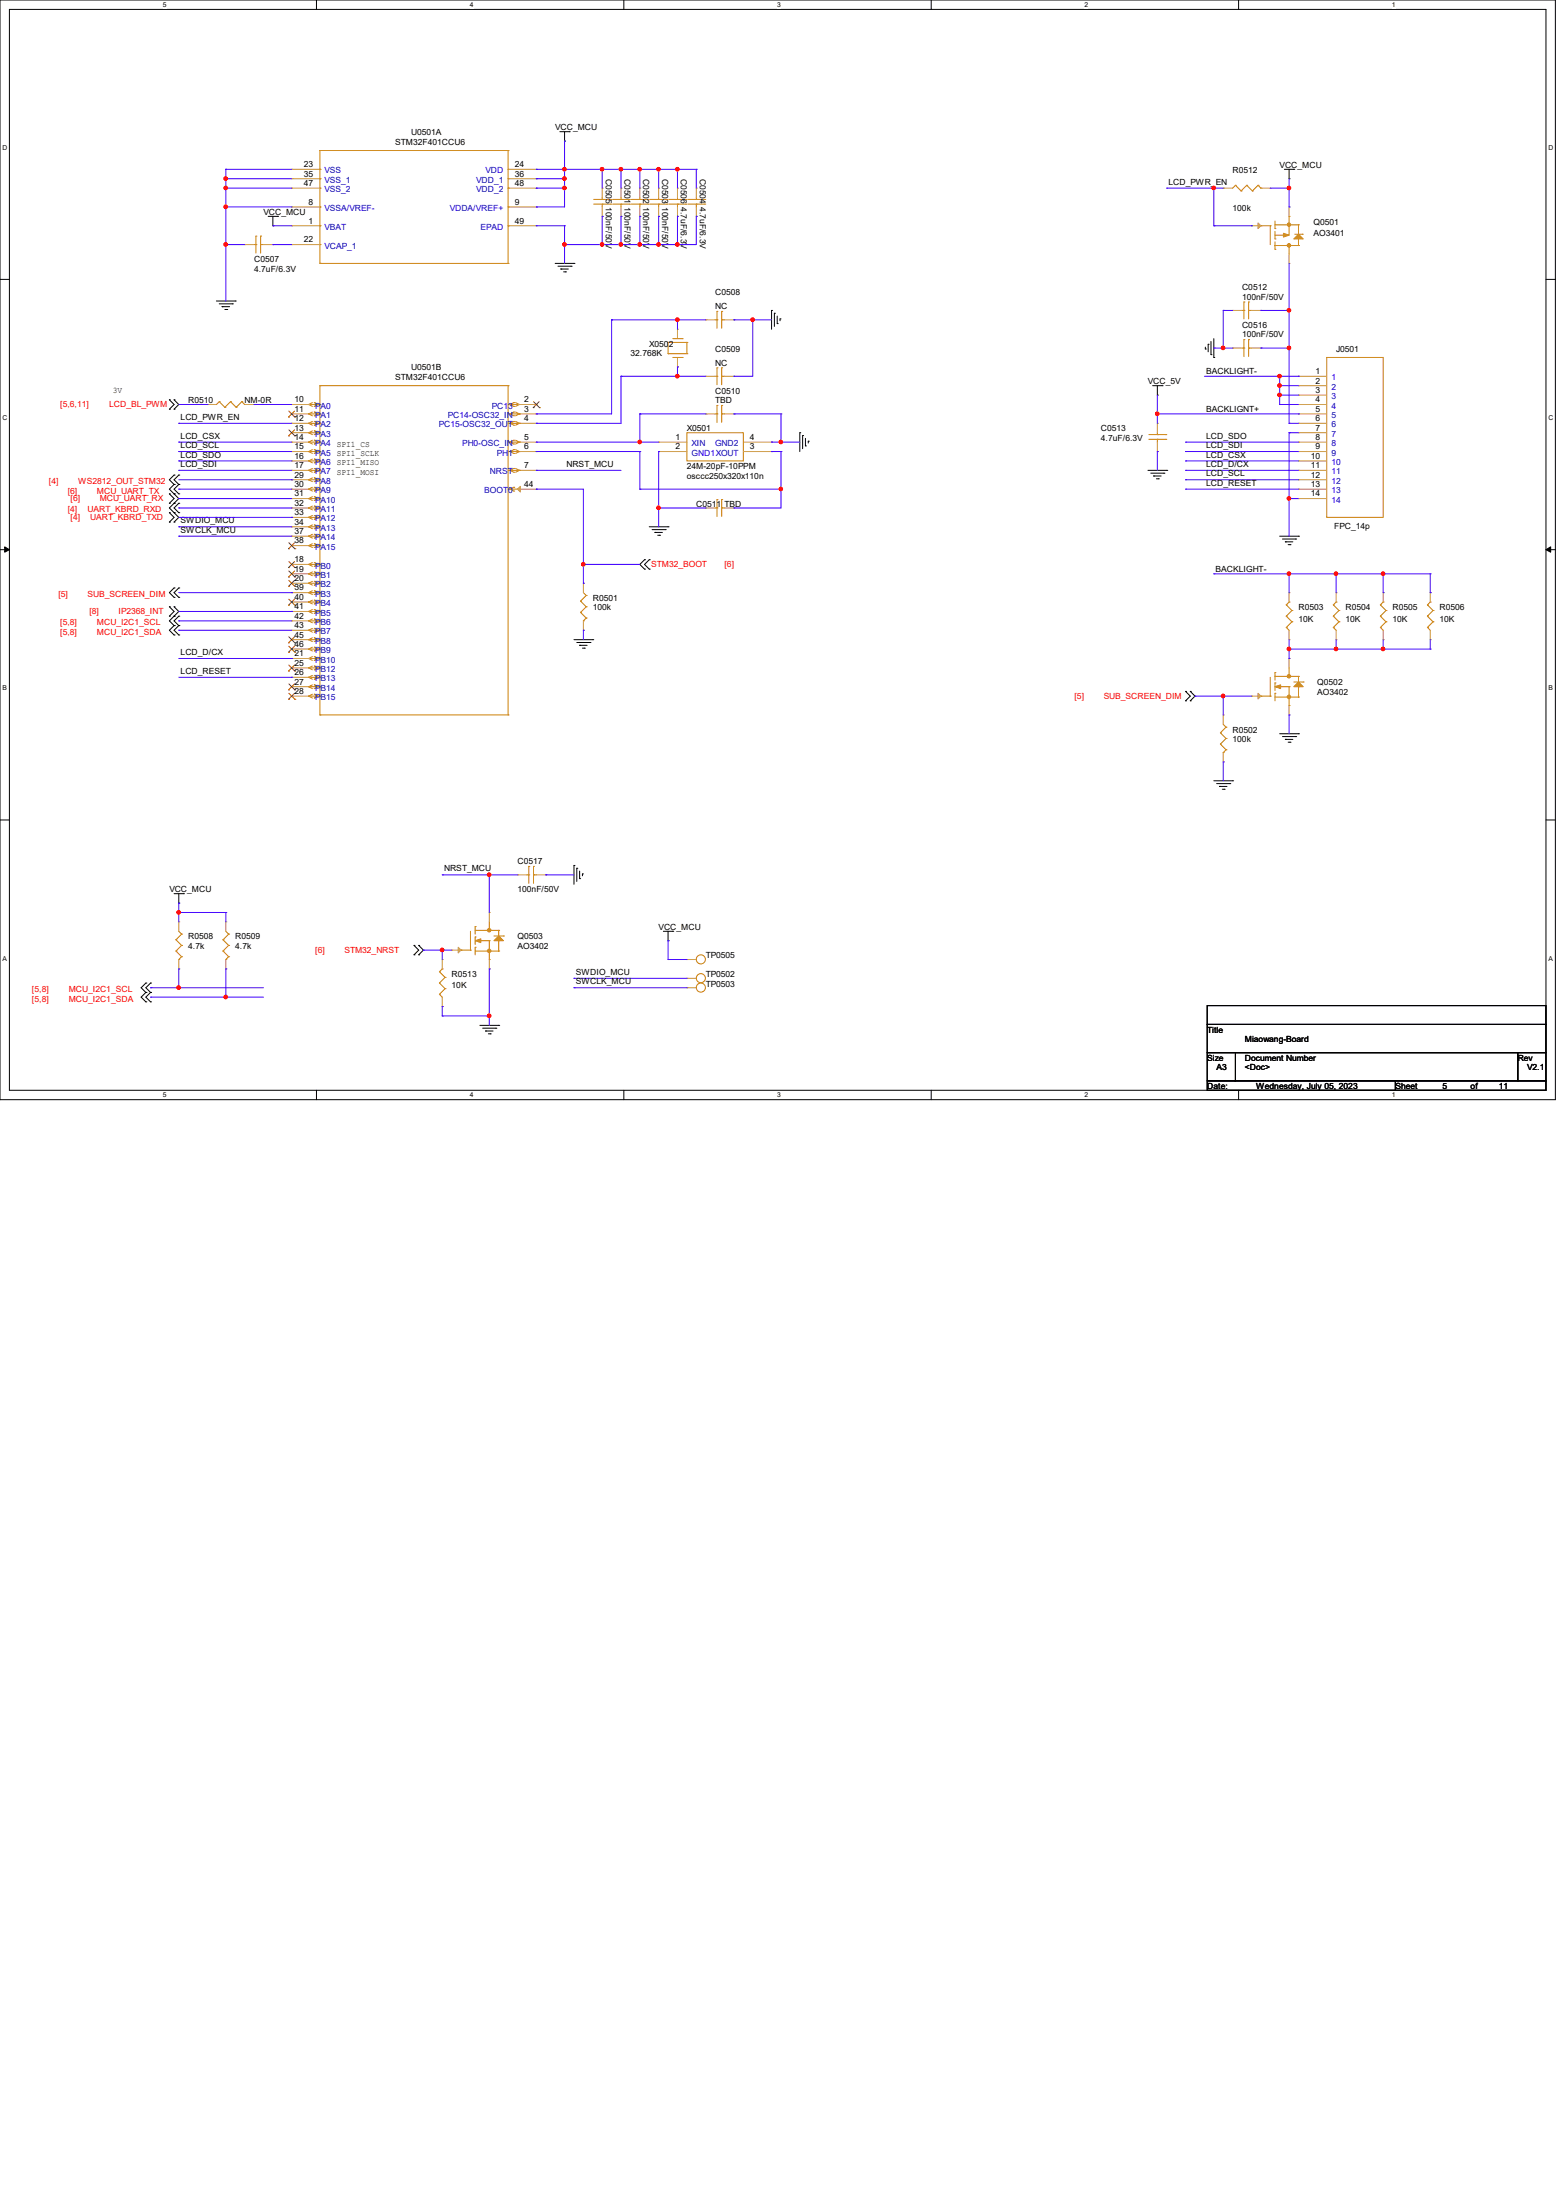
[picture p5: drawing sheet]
<svg xmlns="http://www.w3.org/2000/svg" width="210mm" height="297mm" viewBox="0 0 210 297" stroke-linecap="round" stroke-linejoin="round" font-family="sans-serif">
<path d="M0 0h209.9v148.5h-209.9zM1.3 1.3h207.4v145.9h-207.4z" fill="none" stroke="#000" stroke-width=".13"/>
<g fill="#fff">
<path d="M22 .1h.5v1h-.5z"/>
<path d="M22 147.3h.5v1h-.5z"/>
</g>
<path d="M42.7 0v1.3M42.7 147.2v1.3" fill="none" stroke="#000" stroke-width=".13"/>
<g fill="#fff">
<path d="M63.4 .1h.5v1h-.5z"/>
<path d="M63.4 147.3h.5v1h-.5z"/>
</g>
<path d="M84.2 0v1.3M84.2 147.2v1.3" fill="none" stroke="#000" stroke-width=".13"/>
<g fill="#fff">
<path d="M104.9 .1h.5v1h-.5z"/>
<path d="M104.9 147.3h.5v1h-.5z"/>
</g>
<path d="M125.7 0v1.3M125.7 147.2v1.3" fill="none" stroke="#000" stroke-width=".13"/>
<g fill="#fff">
<path d="M146.4 .1h.5v1h-.5z"/>
<path d="M146.4 147.3h.5v1h-.5z"/>
</g>
<path d="M167.2 0v1.3M167.2 147.2v1.3" fill="none" stroke="#000" stroke-width=".13"/>
<g fill="#fff">
<path d="M187.9 .1h.5v1h-.5z"/>
<path d="M187.9 147.3h.5v1h-.5z"/>
<path d="M.3 19.5h.7v1h-.7z"/>
<path d="M209 19.5h.6v1h-.6z"/>
<path d="M.3 55.9h.7v1h-.7z"/>
<path d="M209 55.9h.6v1h-.6z"/>
</g>
<path d="M0 37.7h1.3M208.7 37.7h1.2" fill="none" stroke="#000" stroke-width=".13"/>
<g fill="#fff">
<path d="M.3 92.4h.6v1h-.6z"/>
<path d="M209 92.4h.6v1h-.6z"/>
</g>
<path d="M0 74.2h1.3M208.7 74.2h1.2" fill="none" stroke="#000" stroke-width=".13"/>
<path d="M.6 73.8l.7 .4-.7 .3zM208.7 74.2l.6-.4v.7z" fill="#000" stroke="#000" stroke-width=".13"/>
<g fill="#fff">
<path d="M.3 128.9h.6v1h-.6z"/>
<path d="M209 128.9h.5v1h-.5z"/>
</g>
<g fill="none" stroke="#000" stroke-width=".13">
<path d="M75.6 17.8h1.2M76.2 19h.1M76.2 17.8v1.2M76.8 17.8h.1M36.2 29.2h1.3M36.8 30.5h.1M36.8 29.2v1.3M37.5 29.2h.1M74.9 35.6h2.6M75.3 35.9h1.8M75.7 36.3h.1M75.7 36.3h1"/>
<path d="M76.1 36.7h.2M76.3 36.7h.1M77.1 35.9h.1M77.5 35.6h.1M173.4 22.9h1.2M174 24.1h.1M174 22.9v1.2M174.6 22.9h.1M22.9 54h.1M22.9 55.2h.1M22.9 54l.6 .6-.6 .6M23.5 55.2h.1"/>
<path d="M23.5 54h.1M23.5 54l.6 .6-.6 .6M29.2 40.6h2.5M29.6 41h1.8M30 41.4h.1M30 41.4h1M30.4 41.8h.2M30.6 41.8h.1M31.4 41h.1M31.7 40.6h.1M104.1 41.9h.1M104.1 41.9v2.5"/>
<path d="M104.5 42.3h.1M104.5 42.3v1.8M104.9 43.7h.1M104.9 42.7v1M105.3 43.1h.1M105.3 43.1v.2M107.9 58.4h.1M107.9 58.4v2.6M108.3 58.8h.1M108.3 58.8v1.8M108.7 59.2v1M109.1 59.6h.1"/>
<path d="M109.1 59.6v.2M155.6 52.1h1.2M156.2 53.3h.1M156.2 52.1v1.2M156.8 52.1h.1M162.7 47.1h.1M162.7 46.9v.2M163.1 46.5h.1M163.1 46.5v1M163.4 47.9h.1M163.4 46.1v1.8M163.8 48.3h.1"/>
<path d="M163.8 45.7v2.6M22.9 66.7h.1M22.9 67.9h.1M22.9 69.2h.1M22.9 70.5h.1M22.9 66.7l.6 .6-.6 .6M22.9 69.2l.6 .6-.6 .7M23.5 65.4h.1M23.5 66.7h.1M23.5 67.9h.1M23.5 79.4h.1M23.5 70.5h.1"/>
<path d="M23.5 69.2h.1M23.5 64.1h.1M23.5 65.4l-.6 .6 .6 .7M23.5 66.7l.6 .6-1.2 1.3 1.2 1.2-.6 .7M23.5 79.4l-.6 .6 .6 .6M23.5 64.1l-.6 .7 .6 .6M24.1 65.4h.1M24.1 66.7h.1M24.1 79.4h.1M24.1 64.1h.1M24.1 67.9h.1M24.1 69.2h.1"/>
<path d="M24.1 65.4l-.6 .6 .6 .7M24.1 79.4l-.6 .6 .6 .6M24.1 64.1l-.6 .7 .6 .6M24.1 67.9l-.6 .7 .6 .6M87 76.8h.1M87 75.6h.1M87 75.6l-.6 .6 .6 .6M87.6 75.6h.1M87.6 76.8h.1M87.6 71.1h2.6M87.6 75.6l-.6 .6 .6 .6M88 71.5h1.8"/>
<path d="M88.4 71.9h.1M88.4 71.9h1M88.8 72.3h.2M89 72.3h.1M89.8 71.5h.1M90.2 71.1h.1M108.7 60.2h.1M154.9 63.5h2.6M155.3 63.9h1.8M155.7 64.3h.1M155.7 64.3h1M156.1 64.6h.2"/>
<path d="M156.3 64.6h.1M157.1 63.9h.1M157.5 63.5h.1M172.7 72.4h2.6M173.1 72.8h1.8M173.5 73.2h.1M173.5 73.2h1M173.9 73.5h.2M174.1 73.5h.1M174.9 72.8h.1M175.3 72.4h.1M22.9 81.9h.1"/>
<path d="M22.9 83.2h.1M22.9 81.9l.6 .6-.6 .7M23.5 83.2h.1M23.5 84.5h.1M23.5 85.7h.1M23.5 81.9h.1M23.5 80.6h.1M23.5 81.9l.6 .6-1.2 1.3 .6 .7M23.5 84.5l-.6 .6 .6 .6M24.1 83.2h.1M24.1 84.5h.1M24.1 85.7h.1"/>
<path d="M24.1 80.6h.1M24.1 83.2l-.6 .6 .6 .7M24.1 84.5l-.6 .6 .6 .6M77.5 86.4h2.5M77.9 86.7h1.7M78.2 87.1h.1M78.2 87.1h1M78.6 87.5h.3M78.9 87.5h.1M79.6 86.7h.1M80 86.4h.1M160 93.3h.1"/>
<path d="M160 94.6h.1M160 93.3l.7 .7-.7 .6M160.7 94.6h.1M160.7 93.3h.1M160.7 93.3l.6 .7-.6 .6M172.7 99.1h2.6M173.1 99.4h1.8M173.5 99.8h.1M173.5 99.8h1M174.9 99.4h.1M175.3 99.1h.1M0 110.7h1.3"/>
<path d="M77.5 116.8h.1M77.5 116.8v2.6M77.9 117.2h.1M77.9 117.2v1.8M78.2 118.6h.1M78.2 117.6v1M78.6 118h.1M78.6 118v.2M163.8 105.4h2.6M164.2 105.8h1.8M164.6 106.2h.1M164.6 106.2h1"/>
<path d="M165 106.6h.2M165.2 106.6h.1M166 105.8h.1M166.4 105.4h.1M173.9 100.2h.2M174.1 100.2h.1M208.7 110.7h1.2M19.7 132.7h.1M19.7 134h.1M19.7 135.3h.1M19.7 132.7l-.7 .6 .7 .7M19.7 134l-.7 .6 .7 .7"/>
<path d="M20.3 132.7h.1M20.3 134h.1M20.3 135.3h.1M20.3 132.7l-.6 .6 .6 .7M20.3 134l-.6 .6 .6 .7M23.5 120.6h1.3M24.1 121.9h.1M24.1 120.6v1.3M24.8 120.6h.1M55.9 127.6h.1M55.9 128.9h.1M55.9 127.6l.6 .7-.6 .6"/>
<path d="M56.5 128.9h.1M56.5 127.6h.1M56.5 127.6l.6 .7-.6 .6M64.8 138.4h2.5M65.2 138.8h1.7M65.5 139.2h.1M65.5 139.2h1M65.9 139.6h.3M66.2 139.6h.1M66.9 138.8h.1M67.3 138.4h.1M89.5 125.7h1.3"/>
<path d="M90.2 127h.1M90.2 125.7v1.3M90.8 125.7h.1M162.9 135.8h45.8v2.5h-45.8zM162.9 138.3h45.8v3.8h-45.8zM162.9 142.1h3.9v3.8h-3.9zM162.9 145.9h25.4v1.3h-25.4zM166.8 142.1h38.1v3.8h-38.1zM188.3 145.9h20.4v1.3h-20.4zM204.9 142.1h3.8v3.8h-3.8z"/>
</g>
<g fill="none" stroke="#cc8006" stroke-width=".13">
<path d="M34.3 33h.2M34.5 33h.1M34.5 31.9h.1M34.5 31.9v2.3M35.2 31.9h.1M35.2 33h.1M35.2 33h.4M35.2 31.9v2.3M43.2 35.6h.1M43.2 20.3h.1M43.2 22.9h.1M43.2 24.1h.1"/>
<path d="M43.2 25.4h.1M43.2 27.9h.1M43.2 30.5h.1M43.2 33h.1M43.2 20.3v15.3M43.2 35.6h25.4M43.2 20.3h25.4M68.6 35.6h.1M68.6 20.3h.1M68.6 22.9h.1M68.6 24.1h.1M68.6 25.4h.1"/>
<path d="M68.6 27.9h.1M68.6 30.5h.1M68.6 20.3v15.3M80.1 27.6h2.3M80.1 26.9h2.3M81.3 26.9h.1M81.3 27.6h.1M81.3 26.7v.2M81.3 27.6v.3M82.4 27.6h.1M82.4 26.9h.1M82.7 27.6h2.3"/>
<path d="M82.7 26.9h2.3M83.8 26.9h.1M83.8 27.6h.1M83.8 26.7v.2M83.8 27.6v.3M85 27.6h.1M85 26.9h.1M85.2 27.6h2.3M85.2 26.9h2.3M86.4 26.9h.1M86.4 27.6h.1M86.4 26.7v.2"/>
<path d="M86.4 27.6v.3M87.5 27.6h.1M87.5 26.9h.1M87.8 27.6h2.2M87.8 26.9h2.2M88.9 26.9h.1M88.9 27.6h.1M88.9 26.7v.2M88.9 27.6v.3M90 27.6h.1M90 26.9h.1M90.3 27.6h2.3"/>
<path d="M90.3 26.9h2.3M91.4 26.9h.1M91.4 27.6h.1M91.4 26.7v.2M91.4 27.6v.3M92.6 27.6h.1M92.6 26.9h.1M92.8 27.6h2.3M92.8 26.9h2.3M94 26.9h.1M94 27.6h.1M94 26.7v.2"/>
<path d="M94 27.6v.3M95.1 27.6h.1M95.1 26.9h.1M166.8 25h.1M166.8 25l-.4 .4M166.8 25l.7 .8M167.5 25.8h.1M168.3 25h.1M168.3 25l-.8 .8M168.3 25l.7 .8M169 25.8h.1M169.8 25h.1"/>
<path d="M169.8 25l-.8 .8M169.8 25l.4 .4M170.2 25.4h.1M170.2 30.5h.1M170.2 30.5h1.2M171.4 30.5h.1M171.4 30.5v2.5M172.1 30.9h.1M172.1 32.3h.1M172.1 33.7h.1M172.1 33.1h.1M172.1 29.8v1.1"/>
<path d="M172.1 31.2v1.1M172.1 32.6v1.1M172.1 30.4h3.2M172.1 33.1h3.2M172.1 31.7h1.3M173.4 31.7h.1M174 33.1h.1M174 29.2h.1M174 29.2v2.5M174 33.1v1.2M174.8 31.6h1M175.3 30.4h.1"/>
<path d="M175.3 31.7h.1M175.3 33.1h.1M175.3 30.4v1.3M175.3 32.3v.8M175.8 31.6h.1M29.6 54.2h.1M29.6 54.2l-.4 .4M29.6 54.2l.8 .8M30.4 55h.1M31.1 54.2h.1M31.1 54.2l-.7 .8M31.1 54.2l.8 .8"/>
<path d="M31.9 55h.1M32.6 54.2h.1M32.6 54.2l-.7 .8M32.6 54.2l.4 .4M33 54.6h.1M41.7 54.6h.1M41.7 55.9h.1M41.7 57.1h.1M41.7 58.4h.1M41.7 59.7h.1M41.7 54.6l.5 .3M41.7 55.9l.5 .2"/>
<path d="M41.7 57.1l.5 .3M41.7 58.4l.5 .3M41.7 59.7l.5 .2M41.9 55.9h1.3M41.9 54.6h1.3M41.9 57.1h1.3M41.9 58.4h1.3M41.9 59.7h1.3M42.2 54.4l-.5 .2M42.2 55.6l-.5 .3M42.2 56.9l-.5 .2M42.2 58.2l-.5 .2"/>
<path d="M42.2 59.4l-.5 .3M42.4 54.4h.1M42.4 54.9h.1M42.4 55.6h.1M42.4 56.1h.1M42.4 56.9h.1M42.4 57.4h.1M42.4 58.2h.1M42.4 58.7h.1M42.4 59.4h.1M42.4 59.9h.1M42.4 54.4l.5 .2-.5 .3"/>
<path d="M42.4 55.6l.5 .3-.5 .2M42.4 56.9l.5 .2-.5 .3M42.4 58.2l.5 .2-.5 .3M42.4 59.4l.5 .3-.5 .2M43.2 52.1h.1M43.2 54.6h.1M43.2 55.9h.1M43.2 57.1h.1M43.2 58.4h.1M43.2 59.7h.1M43.2 52.1v44.4M43.2 52.1h25.4"/>
<path d="M68.6 52.1h.1M68.6 55.9h1.2M68.6 52.1v44.4M68.6 54.6h1.2M68.6 57.1h1.2M68.6 59.7h1.2M69.3 54.4h.1M69.3 54.9h.1M69.3 55.6h.1M69.3 56.1h.1M69.3 56.9h.1M69.3 57.4h.1"/>
<path d="M69.3 59.4h.1M69.3 59.9h.1M69.3 54.4l-.5 .2 .5 .3M69.3 55.6l-.5 .3 .5 .2M69.3 56.9l-.5 .2 .5 .3M69.3 59.4l-.5 .3 .5 .2M69.6 54.4l.5 .2M69.6 55.6l.5 .3M69.6 56.9l.5 .2M69.6 59.4l.5 .3M69.8 54.6h.1M69.8 55.9h.1"/>
<path d="M69.8 57.1h.1M69.8 59.7h.1M70.1 54.6h.1M70.1 55.9h.1M70.1 57.1h.1M70.1 59.7h.1M70.1 54.6l-.5 .3M70.1 55.9l-.5 .2M70.1 57.1l-.5 .3M70.1 59.7l-.5 .2M90.2 46.2h.1M90.2 47.8h.1"/>
<path d="M90.2 47.8h2.5M90.2 46.2h2.5M90.2 46.2v1.6M90.8 48.3h1.3M90.8 45.7h1.3M92.1 48.3h.1M92.1 45.7h.1M92.7 58.4h7.6v3.8h-7.6zM92.7 47.8h.1M92.7 46.2h.1M92.7 46.2v1.6M96.5 55.9h.3"/>
<path d="M96.5 43.2h.3M96.5 50.8h.3M96.8 55.9h.1M96.8 54.7h.1M96.8 43.2h.1M96.8 42h.1M96.8 50.8h.1M96.8 49.7h.1M96.8 42v2.3M96.8 49.7v2.2M96.8 54.7v2.3M97.4 54.7h.1"/>
<path d="M97.4 55.9h.1M97.4 42h.1M97.4 43.2h.1M97.4 49.7h.1M97.4 50.8h.1M97.4 42v2.3M97.4 49.7v2.2M97.4 54.7v2.3M97.4 55.9h.4M97.4 43.2h.4M97.4 50.8h.4M155.1 59.3h2.3"/>
<path d="M155.1 58.7h2.3M156.2 58.7h.1M156.2 59.3h.1M156.2 58.4v.3M156.2 59.3v.4M157.4 59.3h.1M157.4 58.7h.1M167.6 41.9h.3M167.6 47h.3M167.9 41.9h.1M167.9 40.8h.1M167.9 47h.1"/>
<path d="M167.9 45.8h.1M167.9 40.8v2.3M167.9 45.8v2.3M168.5 40.8h.1M168.5 41.9h.1M168.5 45.8h.1M168.5 47h.1M168.5 41.9h.4M168.5 40.8v2.3M168.5 45.8v2.3M168.5 47h.4M179.1 48.3h7.6v21.5h-7.6z"/>
<path d="M41.7 61h.1M41.7 62.2h.1M41.7 63.5h.1M41.7 64.8h.1M41.7 66h.1M41.7 67.3h.1M41.7 68.6h.1M41.7 69.8h.1M41.7 71.1h.1M41.7 72.4h.1M41.7 73.7h.1M41.7 76.2h.1"/>
<path d="M41.7 77.5h.1M41.7 78.7h.1M41.7 61l.5 .2M41.7 62.2l.5 .3M41.7 63.5l.5 .3M41.7 64.8l.5 .2M41.7 66l.5 .3M41.7 67.3l.5 .3M41.7 68.6l.5 .2M41.7 69.8l.5 .3M41.7 71.1l.5 .3M41.7 72.4l.5 .2"/>
<path d="M41.7 73.7l.5 .2M41.7 76.2l.5 .3M41.7 77.5l.5 .2M41.7 78.7l.5 .3M41.9 68.6h1.3M41.9 61h1.3M41.9 62.2h1.3M41.9 63.5h1.3M41.9 64.8h1.3M41.9 66h1.3M41.9 67.3h1.3M41.9 69.8h1.3"/>
<path d="M41.9 71.1h1.3M41.9 72.4h1.3M41.9 73.7h1.3M41.9 76.2h1.3M41.9 77.5h1.3M41.9 78.7h1.3M42.2 60.7l-.5 .3M42.2 62l-.5 .2M42.2 63.2l-.5 .3M42.2 64.5l-.5 .3M42.2 65.8l-.5 .2M42.2 67.1l-.5 .2"/>
<path d="M42.2 68.3l-.5 .3M42.2 69.6l-.5 .2M42.2 70.9l-.5 .2M42.2 72.1l-.5 .3M42.2 73.4l-.5 .3M42.2 75.9l-.5 .3M42.2 77.2l-.5 .3M42.2 78.5l-.5 .2M42.2 79.8l-.5 .2M42.4 60.7h.1M42.4 61.2h.1M42.4 62h.1"/>
<path d="M42.4 62.5h.1M42.4 63.2h.1M42.4 63.8h.1M42.4 64.5h.1M42.4 65h.1M42.4 65.8h.1M42.4 66.3h.1M42.4 67.1h.1M42.4 67.6h.1M42.4 68.3h.1M42.4 68.8h.1M42.4 69.6h.1"/>
<path d="M42.4 70.1h.1M42.4 70.9h.1M42.4 71.4h.1M42.4 72.1h.1M42.4 72.6h.1M42.4 73.4h.1M42.4 73.9h.1M42.4 75.9h.1M42.4 76.5h.1M42.4 77.2h.1M42.4 77.7h.1M42.4 78.5h.1"/>
<path d="M42.4 79h.1M42.4 79.8h.1M42.4 60.7l.5 .3-.5 .2M42.4 62l.5 .2-.5 .3M42.4 63.2l.5 .3-.5 .3M42.4 64.5l.5 .3-.5 .2M42.4 65.8l.5 .2-.5 .3M42.4 67.1l.5 .2-.5 .3M42.4 68.3l.5 .3-.5 .2M42.4 69.6l.5 .2-.5 .3M42.4 70.9l.5 .2-.5 .3M42.4 72.1l.5 .3-.5 .2"/>
<path d="M42.4 73.4l.5 .3-.5 .2M42.4 75.9l.5 .3-.5 .3M42.4 77.2l.5 .3-.5 .2M42.4 78.5l.5 .2-.5 .3M42.4 79.8l.5 .2-.5 .3M43.2 61h.1M43.2 62.2h.1M43.2 63.5h.1M43.2 64.8h.1M43.2 66h.1M43.2 67.3h.1M43.2 68.6h.1"/>
<path d="M43.2 69.8h.1M43.2 71.1h.1M43.2 72.4h.1M43.2 73.7h.1M43.2 76.2h.1M43.2 77.5h.1M43.2 78.7h.1M68.6 61h1.2M68.6 63.5h1.2M68.6 66h1.2M69.3 60.7h.1M69.3 61.2h.1"/>
<path d="M69.3 63.2h.1M69.3 63.8h.1M69.3 65.8h.1M69.3 66.3h.1M69.3 60.7l-.5 .3 .5 .2M69.3 63.2l-.5 .3 .5 .3M69.3 65.8l-.5 .2 .5 .3M69.6 60.7l.5 .3M69.6 63.2l.5 .3M69.8 61h.1M69.8 63.5h.1M69.8 66h.1"/>
<path d="M70.1 61h.1M70.1 63.5h.1M70.1 61l-.5 .2M70.1 63.5l-.5 .3M96.5 68.6h.3M96.8 68.6h.1M96.8 67.4h.1M96.8 67.4v2.3M97.4 67.4h.1M97.4 68.6h.1M97.4 68.6h.4M97.4 67.4v2.3"/>
<path d="M41.7 80h.1M41.7 81.3h.1M41.7 82.5h.1M41.7 83.8h.1M41.7 85.1h.1M41.7 86.4h.1M41.7 87.6h.1M41.7 88.9h.1M41.7 90.2h.1M41.7 91.4h.1M41.7 92.7h.1M41.7 94h.1"/>
<path d="M41.7 80l.5 .3M41.7 81.3l.5 .2M41.7 82.5l.5 .3M41.7 83.8l.5 .3M41.7 85.1l.5 .2M41.7 86.4l.5 .2M41.7 87.6l.5 .3M41.7 88.9l.5 .3M41.7 90.2l.5 .2M41.7 91.4l.5 .3M41.7 92.7l.5 .3M41.7 94l.5 .2"/>
<path d="M41.9 94h1.3M41.9 92.7h1.3M41.9 80h1.3M41.9 81.3h1.3M41.9 82.5h1.3M41.9 83.8h1.3M41.9 85.1h1.3M41.9 86.4h1.3M41.9 87.6h1.3M41.9 88.9h1.3M41.9 90.2h1.3M41.9 91.4h1.3"/>
<path d="M42.2 81l-.5 .3M42.2 82.3l-.5 .2M42.2 83.6l-.5 .2M42.2 84.8l-.5 .3M42.2 86.1l-.5 .3M42.2 87.4l-.5 .2M42.2 88.6l-.5 .3M42.2 89.9l-.5 .3M42.2 91.2l-.5 .2M42.2 92.5l-.5 .2M42.2 93.7l-.5 .3M42.4 80.3h.1"/>
<path d="M42.4 81h.1M42.4 81.5h.1M42.4 82.3h.1M42.4 82.8h.1M42.4 83.6h.1M42.4 84.1h.1M42.4 84.8h.1M42.4 85.3h.1M42.4 86.1h.1M42.4 86.6h.1M42.4 87.4h.1M42.4 87.9h.1"/>
<path d="M42.4 88.6h.1M42.4 89.2h.1M42.4 89.9h.1M42.4 90.4h.1M42.4 91.2h.1M42.4 91.7h.1M42.4 92.5h.1M42.4 93h.1M42.4 93.7h.1M42.4 94.2h.1M42.4 81l.5 .3-.5 .2M42.4 82.3l.5 .2-.5 .3"/>
<path d="M42.4 83.6l.5 .2-.5 .3M42.4 84.8l.5 .3-.5 .2M42.4 86.1l.5 .3-.5 .2M42.4 87.4l.5 .2-.5 .3M42.4 88.6l.5 .3-.5 .3M42.4 89.9l.5 .3-.5 .2M42.4 91.2l.5 .2-.5 .3M42.4 92.5l.5 .2-.5 .3M42.4 93.7l.5 .3-.5 .2M43.2 96.5h.1M43.2 80h.1M43.2 81.3h.1"/>
<path d="M43.2 82.5h.1M43.2 83.8h.1M43.2 85.1h.1M43.2 86.4h.1M43.2 87.6h.1M43.2 88.9h.1M43.2 90.2h.1M43.2 91.4h.1M43.2 92.7h.1M43.2 94h.1M43.2 96.5h25.4M68.6 96.5h.1"/>
<path d="M78.4 81.2h.1M78.4 82.7h.1M78.4 81.2l.7 .7M78.4 82.7l.7 .7M78.7 83.8h.1M78.7 80l.4 .4M79.1 80.4h.1M79.1 81.9h.1M79.1 83.4h.1M79.1 80.4l-.7 .8M79.1 81.9l-.7 .8M79.1 83.4l-.4 .4"/>
<path d="M164.7 98.9h.1M164.7 98.9l.8 .8M165.1 97.8l.4 .4M165.5 98.2h.1M165.5 99.7h.1M165.5 98.2l-.8 .7M165.5 99.7l-.8 .8M170.2 94h.1M170.2 94h1.2M171.4 94h.1M171.4 91.4v2.6M172.1 93.6h.1"/>
<path d="M172.1 92.2h.1M172.1 90.8h.1M172.1 91.3h.1M172.1 90.8v1M172.1 92.2v1M172.1 93.6v1M172.1 94.1h3.2M172.1 91.3h3.2M172.7 92.7h1.3M173.6 84.7h.1M173.6 83.2h.1M173.6 81.7h.1"/>
<path d="M173.6 84.7l.4 .4M173.6 83.2l.8 .7M173.6 81.7l.8 .7M174 81.3h.1M174 91.3h.1M174 92.7h.1M174 95.2h.1M174 90.2v1.1M174 92.7v2.5M174 81.3l-.4 .4M174.4 83.9h.1M174.4 82.4h.1"/>
<path d="M174.4 83.9l-.8 .8M174.4 82.4l-.8 .8M174.6 92.1h1.3M175.3 94.1h.1M175.3 92.7h.1M175.3 91.3h.1M175.3 91.3v.8M175.3 92.7v1.4M175.9 92.1h.1M180 84.7h.1M180 83.2h.1M180 81.7h.1"/>
<path d="M180 84.7l.3 .4M180 83.2l.7 .7M180 81.7l.7 .7M180.3 81.3h.1M180.3 81.3l-.3 .4M180.7 83.9h.1M180.7 82.4h.1M180.7 83.9l-.7 .8M180.7 82.4l-.7 .8M186.3 84.7h.1M186.3 83.2h.1M186.3 81.7h.1"/>
<path d="M186.3 84.7l.4 .4M186.3 83.2l.8 .7M186.3 81.7l.8 .7M186.7 81.3h.1M186.7 81.3l-.4 .4M187.1 83.9h.1M187.1 82.4h.1M187.1 83.9l-.8 .8M187.1 82.4l-.8 .8M192.7 84.7h.1M192.7 83.2h.1M192.7 81.7h.1"/>
<path d="M192.7 84.7l.3 .4M192.7 83.2l.7 .7M192.7 81.7l.7 .7M193 81.3h.1M193 81.3l-.3 .4M193.4 83.9h.1M193.4 82.4h.1M193.4 83.9l-.7 .8M193.4 82.4l-.7 .8M71.1 118.1h.3M71.4 118.1h.1M71.4 117h.1"/>
<path d="M71.4 117v2.3M72 117h.1M72 118.1h.1M72 118.1h.4M72 117v2.3M164.7 100.5h.1M164.7 100.5l.8 .7M165.1 101.6h.1M165.5 101.2h.1M165.5 101.2l-.4 .4M23.7 126.9h.1M23.7 128.4h.1"/>
<path d="M23.7 126.9l.8 .7M23.7 128.4l.8 .8M24.1 129.5h.1M24.1 125.7l.4 .4M24.5 126.1h.1M24.5 127.6h.1M24.5 129.2h.1M24.5 126.1l-.8 .8M24.5 127.6l-.8 .8M24.5 129.2l-.4 .3M30.1 126.9h.1M30.1 128.4h.1"/>
<path d="M30.1 126.9l.8 .7M30.1 128.4l.8 .8M30.5 129.5h.1M30.5 125.7l.4 .4M30.9 126.1h.1M30.9 127.6h.1M30.9 129.2h.1M30.9 126.1l-.8 .8M30.9 127.6l-.8 .8M30.9 129.2l-.4 .3M59.3 134.2h.1M59.3 132.7h.1"/>
<path d="M59.3 131.2h.1M59.3 134.2l.4 .4M59.3 132.7l.8 .8M59.3 131.2l.8 .8M59.7 130.8h.1M59.7 130.8l-.4 .4M60.1 133.5h.1M60.1 132h.1M60.1 133.5l-.8 .7M60.1 132l-.8 .7M62.2 128.3h.1M62.2 128.3h1.3"/>
<path d="M63.5 128.3h.1M63.5 125.7v2.6M64.1 127.9h.1M64.1 126.5h.1M64.1 125.1h.1M64.1 125.6h.1M64.1 125.1v1M64.1 126.5v1M64.1 127.9v1M64.1 128.4h3.2M64.1 125.6h3.2M64.8 127h1.2"/>
<path d="M66 125.6h.1M66 127h.1M66 129.5h.1M66 124.5v1.1M66 127v2.5M66.7 126.4h1.2M67.3 128.4h.1M67.3 127h.1M67.3 125.6h.1M67.3 125.6v.8M67.3 127v1.4M67.9 126.4h.1"/>
<circle cx="94.6" cy="132.1" r=".61"/>
<circle cx="94.6" cy="133.3" r=".61"/>
<circle cx="94.6" cy="129.5" r=".61"/>
</g>
<g fill="none" stroke="#a84" stroke-width=".13">
<path d="M33 33h.1M33 33h1.3M35.6 33h1.2M36.8 33h.1M39.4 30.5h.1M39.4 27.9h.1M39.4 33h.1M39.4 22.9h.1M39.4 24.1h.1M39.4 25.4h.1M39.4 25.4h3.8M39.4 30.5h3.8"/>
<path d="M39.4 33h3.8M39.4 27.9h3.8M39.4 22.9h3.8M39.4 24.1h3.8M68.6 25.4h3.8M68.6 30.5h3.8M68.6 27.9h3.8M68.6 22.9h3.8M68.6 24.1h3.8M72.4 27.9h.1M72.4 22.9h.1M72.4 24.1h.1"/>
<path d="M72.4 25.4h.1M72.4 30.5h.1M81.3 25.4h.1M81.3 29.2h.1M81.3 25.4v1.3M81.3 27.9v1.3M83.8 25.4h.1M83.8 29.2h.1M83.8 25.4v1.3M83.8 27.9v1.3M86.4 25.4h.1M86.4 29.2h.1"/>
<path d="M86.4 25.4v1.3M86.4 27.9v1.3M88.9 25.4h.1M88.9 29.2h.1M88.9 25.4v1.3M88.9 27.9v1.3M91.4 25.4h.1M91.4 29.2h.1M91.4 25.4v1.3M91.4 27.9v1.3M94 25.4h.1M94 29.2h.1"/>
<path d="M94 25.4v1.3M94 27.9v1.3M165.1 25.4h.1M165.1 25.4h1.3M168.9 30.5h.1M168.9 30.5h1.3M170.2 25.4h1.2M171.4 25.4h.1M174 35.6h.1M174 27.9h.1M174 27.9v1.3M174 34.3v1.3"/>
<path d="M27.9 54.6h.1M27.9 54.6h1.3M33 54.6h1.3M34.3 54.6h.1M39.4 54.6h.1M39.4 55.9h.1M39.4 57.1h.1M39.4 58.4h.1M39.4 59.7h.1M39.4 55.9h2.5M39.4 54.6h2.5M39.4 57.1h2.5"/>
<path d="M39.4 58.4h2.5M39.4 59.7h2.5M69.8 55.9h2.6M69.8 54.6h2.6M69.8 57.1h2.6M69.8 59.7h2.6M72.4 54.6h.1M72.4 55.9h.1M72.4 57.1h.1M72.4 59.7h.1M88.9 59.7h.1M88.9 59.7h3.8"/>
<path d="M91.4 49.5h.1M91.4 44.4h.1M91.4 44.4v1.3M91.4 48.3v1.2M95.2 55.9h.1M95.2 43.2h.1M95.2 50.8h.1M95.2 55.9h1.3M95.2 43.2h1.3M95.2 50.8h1.3M97.8 55.9h1.3M97.8 43.2h1.3"/>
<path d="M97.8 50.8h1.3M99.1 55.9h.1M99.1 43.2h.1M99.1 50.8h.1M100.3 59.7h3.8M104.1 59.7h.1M156.2 57.1h.1M156.2 57.1v1.3M156.2 59.7v1.3M166.4 41.9h.1M166.4 47h.1M166.4 41.9h1.2"/>
<path d="M166.4 47h1.2M168.9 41.9h1.3M168.9 47h1.3M170.2 41.9h.1M170.2 47h.1M175.3 50.8h.1M175.3 52.1h.1M175.3 53.3h.1M175.3 54.6h.1M175.3 55.9h.1M175.3 57.1h.1M175.3 58.4h.1"/>
<path d="M175.3 59.7h.1M175.3 55.9h3.8M175.3 54.6h3.8M175.3 50.8h3.8M175.3 52.1h3.8M175.3 53.3h3.8M175.3 57.1h3.8M175.3 58.4h3.8M175.3 59.7h3.8M39.4 61h.1M39.4 62.2h.1M39.4 63.5h.1"/>
<path d="M39.4 76.2h.1M39.4 77.5h.1M39.4 78.7h.1M39.4 64.8h.1M39.4 66h.1M39.4 67.3h.1M39.4 68.6h.1M39.4 69.8h.1M39.4 71.1h.1M39.4 72.4h.1M39.4 73.7h.1M39.4 68.6h2.5"/>
<path d="M39.4 62.2h2.5M39.4 63.5h2.5M39.4 64.8h2.5M39.4 66h2.5M39.4 67.3h2.5M39.4 61h2.5M39.4 76.2h2.5M39.4 77.5h2.5M39.4 78.7h2.5M39.4 69.8h2.5M39.4 71.1h2.5M39.4 72.4h2.5"/>
<path d="M39.4 73.7h2.5M69.8 63.5h2.6M69.8 66h2.6M69.8 61h2.6M72.4 61h.1M72.4 63.5h.1M72.4 66h.1M78.7 78.7h.1M78.7 78.7v1.3M88.9 61h.1M88.9 61h3.8M95.2 68.6h.1"/>
<path d="M95.2 68.6h1.3M97.8 68.6h1.3M99.1 68.6h.1M100.3 61h3.8M104.1 61h.1M156.2 61h.1M175.3 62.2h.1M175.3 63.5h.1M175.3 64.8h.1M175.3 66h.1M175.3 67.3h.1M175.3 61h.1"/>
<path d="M175.3 62.2h3.8M175.3 63.5h3.8M175.3 64.8h3.8M175.3 66h3.8M175.3 67.3h3.8M175.3 61h3.8M39.4 88.9h.1M39.4 90.2h.1M39.4 91.4h.1M39.4 92.7h.1M39.4 94h.1M39.4 80h.1"/>
<path d="M39.4 81.3h.1M39.4 82.5h.1M39.4 83.8h.1M39.4 85.1h.1M39.4 86.4h.1M39.4 87.6h.1M39.4 94h2.5M39.4 88.9h2.5M39.4 90.2h2.5M39.4 91.4h2.5M39.4 92.7h2.5M39.4 80h2.5"/>
<path d="M39.4 81.3h2.5M39.4 82.5h2.5M39.4 83.8h2.5M39.4 85.1h2.5M39.4 86.4h2.5M39.4 87.6h2.5M78.7 85.1h.1M78.7 83.8v1.3M165.1 96.5h.1M165.1 96.5v1.3M168.9 94h.1M168.9 94h1.3"/>
<path d="M174 86.4h.1M174 80h.1M174 88.9h.1M174 96.5h.1M174 80v1.3M174 85.1v1.3M174 88.9v1.3M174 95.2v1.3M180.3 86.4h.1M180.3 80h.1M180.3 80v1.3M180.3 85.1v1.3"/>
<path d="M186.7 86.4h.1M186.7 80h.1M186.7 80v1.3M186.7 85.1v1.3M193 86.4h.1M193 80h.1M193 80v1.3M193 85.1v1.3M69.8 118.1h.1M69.8 118.1h1.3M72.4 118.1h1.3M73.7 118.1h.1"/>
<path d="M165.1 102.9h.1M165.1 101.6v1.3M24.1 124.5h.1M24.1 130.8h.1M24.1 124.5v1.2M24.1 129.5v1.3M30.5 124.5h.1M30.5 130.8h.1M30.5 124.5v1.2M30.5 129.5v1.3M59.7 135.9h.1M59.7 129.5h.1"/>
<path d="M59.7 129.5v1.3M59.7 134.6v1.3M61 128.3h.1M61 128.3h1.2M66 123.2h.1M66 130.8h.1M66 123.2v1.3M66 129.5v1.3M92.7 129.5h.1M92.7 132.1h.1M92.7 133.3h.1M92.7 129.5h1.3"/>
<path d="M92.7 132.1h1.3M92.7 133.3h1.3"/>
</g>
<g fill="#cc8006" stroke="#cc8006" stroke-width=".13">
<path d="M174.6 32.3l.7-.7 .6 .7z"/>
<path d="M173.2 31.5l.8 .2-.8 .3z"/>
<path d="M174.6 92.7l.7-.6 .6 .6z"/>
<path d="M172.1 92.7l.7-.2v.5z"/>
<path d="M67.3 126.4l.6 .6h-1.2z"/>
<path d="M64.1 127l.8-.3v.6z"/>
<circle cx="174" cy="33.1" r=".23"/>
<circle cx="174" cy="30.3" r=".23"/>
<circle cx="174" cy="91.3" r=".23"/>
<circle cx="174" cy="94.1" r=".23"/>
<circle cx="66" cy="125.6" r=".23"/>
<circle cx="66" cy="128.4" r=".23"/>
</g>
<g fill="#a84" stroke="#a84" stroke-width=".13">
<path d="M169.8 30.1l.4 .4-.4 .4z"/>
<path d="M169.8 93.6l.4 .4-.4 .4z"/>
<path d="M61.8 127.9l.4 .4-.4 .4z"/>
<path d="M69.8 66l.4-.3v.7z"/>
</g>
<g fill="none" stroke="#804000" stroke-width=".13">
<path d="M38.9 56.3h.1M38.9 58.8h.1M39 55.5l.8 .8M39 58l.8 .8M39.8 55.5l-.9 .8M39.8 58l-.9 .8M39.8 56.3h.1M39.8 58.8h.1M72 55h.1M72 54.2l.8 .8M72.8 54.2l-.8 .8M72.8 55h.1"/>
<path d="M38.9 76.6h.1M38.9 77.9h.1M38.9 79.2h.1M38.9 74.1h.1M39 75.8l.8 .8M39 77.1l.8 .8M39 78.4l.8 .8M39 73.3l.8 .8M39.8 75.8l-.9 .8M39.8 77.1l-.9 .8M39.8 78.4l-.9 .8M39.8 73.3l-.9 .8"/>
<path d="M39.8 76.6h.1M39.8 77.9h.1M39.8 79.2h.1M39.8 74.1h.1M38.9 90.6h.1M38.9 93.1h.1M38.9 94.4h.1M38.9 81.7h.1M38.9 86.8h.1M38.9 88.1h.1M39 89.8l.8 .8M39 92.3l.8 .8"/>
<path d="M39 93.6l.8 .8M39 80.9l.8 .8M39 86l.8 .8M39 87.2l.8 .9M39.8 87.2l-.9 .9M39.8 89.8l-.9 .8M39.8 92.3l-.9 .8M39.8 93.6l-.9 .8M39.8 80.9l-.9 .8M39.8 86l-.9 .8M39.8 90.6h.1M39.8 93.1h.1"/>
<path d="M39.8 94.4h.1M39.8 81.7h.1M39.8 86.8h.1M39.8 88.1h.1"/>
</g>
<g fill="none" stroke="#4200ff" stroke-width=".13">
<path d="M76.2 19h.1M76.2 19v8.9h-3.8M30.5 22.9h.1M30.5 24.1h.1M30.5 25.4h.1M30.5 27.9h.1M30.5 33h.1M30.5 22.9h8.9M30.5 22.9v17.7M30.5 24.1h8.9M30.5 25.4h8.9M30.5 27.9h8.9"/>
<path d="M30.5 33h2.5M36.8 30.5h.1M36.8 33h.1M36.8 30.5h2.6M36.8 33h2.6M72.4 22.9h.1M72.4 24.1h.1M72.4 25.4h.1M72.4 27.9h.1M72.4 30.5h.1M72.4 22.9h21.6M72.4 24.1h3.8"/>
<path d="M72.4 25.4h3.8M72.4 30.5h3.8M76.2 22.9h.1M76.2 24.1h.1M76.2 25.4h.1M76.2 30.5h.1M76.2 33h.1M76.2 30.5v5.1M81.3 22.9h.1M81.3 29.2h.1M81.3 33h.1M81.3 22.9v2.5"/>
<path d="M81.3 29.2v3.8M83.8 22.9h.1M83.8 29.2h.1M83.8 33h.1M83.8 22.9v2.5M83.8 29.2v3.8M86.4 22.9h.1M86.4 29.2h.1M86.4 33h.1M86.4 22.9v2.5M86.4 29.2v3.8M88.9 22.9h.1"/>
<path d="M88.9 29.2h.1M88.9 33h.1M88.9 22.9v2.5M88.9 29.2v3.8M91.4 22.9h.1M91.4 29.2h.1M91.4 33h.1M91.4 22.9v2.5M91.4 29.2v3.8M94 22.9h.1M94 29.2h.1M94 22.9v2.5"/>
<path d="M94 29.2v3.8h-17.8M157.5 25.4h.1M157.5 25.4h7.6M163.8 25.4h.1M163.8 30.5h.1M163.8 30.5h5.1M163.8 25.4v5.1M168.9 30.5h.1M171.4 25.4h2.6M174 25.4h.1M174 27.9h.1M174 24.1v3.8"/>
<path d="M174 35.6v21.5M24.1 59.7h.1M24.1 57.1h.1M24.1 57.1h15.3M24.1 59.7h15.3M24.1 54.6h3.8M27.9 54.6h.1M34.3 54.6h.1M34.3 54.6h5.1M72.4 55.9h.1M72.4 57.1h.1M72.4 59.7h.1"/>
<path d="M72.4 59.7h16.5M82.5 43.2h.1M82.5 43.2v12.7h-10.1M82.5 43.2h12.7M83.8 50.8h.1M83.8 50.8h11.4M83.8 50.8v6.3h-11.4M86.4 55.9h.1M86.4 59.7h.1M86.4 55.9h8.8M86.4 55.9v3.8M91.4 43.2h.1"/>
<path d="M91.4 49.5h.1M91.4 50.8h.1M91.4 43.2v1.2M91.4 49.5v1.3M99.1 43.2h.1M99.1 50.8h.1M99.1 55.9h.1M99.1 55.9h6.3M99.1 43.2h5M101.6 43.2h.1M101.6 43.2v7.6h-2.5M104.1 59.7h.1"/>
<path d="M104.1 59.7h3.8M105.4 55.9h.1M105.4 59.7h.1M105.4 55.9v3.8M156.2 55.9h.1M156.2 55.9h19.1M156.2 53.3v3.8M160 59.7h.1M160 59.7h15.3M162.6 50.8h12.7M163.8 47h.1M163.8 47h2.6"/>
<path d="M165.1 41.9h.1M165.1 47h.1M165.1 41.9v5.1M165.1 41.9h1.3M170.2 41.9h.1M170.2 47h.1M170.2 41.9h3.8M170.2 47h3.8M172.7 50.8h.1M172.7 52.1h.1M172.7 53.3h.1M172.7 54.6h.1"/>
<path d="M172.7 54.6h2.6M172.7 52.1h2.6M172.7 50.8v3.8M172.7 53.3h2.6M174 41.9h.1M174 47h.1M174 57.1h.1M174 58.4h.1M174 58.4v14M174 57.1h1.3M174 58.4h1.3M175.3 55.9h.1"/>
<path d="M175.3 50.8h.1M24.1 66h.1M24.1 67.3h.1M24.1 71.1h.1M24.1 72.4h.1M24.1 62.2h.1M24.1 63.5h.1M24.1 61h.1M24.1 68.6h.1M24.1 61h15.3M24.1 62.2h15.3M24.1 63.5h15.3"/>
<path d="M24.1 64.8h15.3M24.1 66h15.3M24.1 67.3h15.3M24.1 68.6h15.3M24.1 71.1h15.3M24.1 72.4h15.3M24.1 69.8h15.3M39.4 69.8h.1M39.4 64.8h.1M72.4 61h.1M72.4 63.5h.1M72.4 66h.1"/>
<path d="M72.4 61h14M72.4 63.5h11.4M72.4 66h6.3v12.7M78.7 76.2h.1M78.7 78.7h.1M78.7 76.2h7.7M86.4 61h.1M86.4 66h.1M86.4 66h19M86.4 61v5M88.9 61h.1M88.9 68.6h.1"/>
<path d="M88.9 61v10.1M88.9 68.6h6.3M99.1 68.6h.1M104.1 61h.1M104.1 61h1.3M105.4 61h.1M105.4 66h.1M105.4 61v7.6h-6.3M156.2 61h.1M156.2 61v2.5M160 61h.1M160 62.2h.1"/>
<path d="M160 63.5h.1M160 64.8h.1M160 66h.1M160 61h15.3M160 62.2h15.3M160 63.5h15.3M160 64.8h15.3M160 66h15.3M163.8 77.5h.1M163.8 77.5h29.2M174 67.3h.1M174 77.5h.1"/>
<path d="M174 77.5v2.5M174 67.3h1.3M180.3 77.5h.1M180.3 77.5v2.5M186.7 77.5h.1M186.7 77.5v2.5M193 77.5h.1M193 77.5v2.5M24.1 83.8h.1M24.1 85.1h.1M24.1 88.9h15.3M24.1 91.4h15.3"/>
<path d="M24.1 83.8h15.3M24.1 85.1h15.3M24.1 82.5h15.3M24.1 80h15.3M39.4 88.9h.1M39.4 91.4h.1M39.4 82.5h.1M39.4 80h.1M78.7 85.1h.1M78.7 85.1v1.3M161.3 94h.1M161.3 94h7.6"/>
<path d="M165.1 94h.1M165.1 94v2.5M174 87.6h.1M174 96.5h.1M174 88.9h.1M174 86.4v2.5M174 96.5v2.6M174 87.6h19M180.3 87.6h.1M180.3 86.4v1.2M186.7 80h.1M186.7 87.6h.1"/>
<path d="M186.7 86.4v1.2M193 80h.1M193 87.6h.1M193 86.4v1.2M59.7 118.1h.1M59.7 118.1h10.1M66 118.1h.1M66 118.1v5.1M73.7 118.1h.1M73.7 118.1h3.8M165.1 102.9h.1M165.1 102.9v2.5"/>
<path d="M20.3 133.3h.1M20.3 134.6h.1M20.3 133.3h15.3M20.3 134.6h15.3M24.1 130.8h.1M24.1 133.3h.1M24.1 123.2h.1M24.1 121.9h.1M24.1 121.9v2.6M24.1 130.8v2.5M24.1 123.2h6.4M30.5 130.8h.1"/>
<path d="M30.5 134.6h.1M30.5 123.2h.1M30.5 123.2v1.3M30.5 130.8v3.8M57.1 128.3h.1M57.1 128.3h3.9M59.7 128.3h.1M59.7 135.9h.1M59.7 137.2h.1M59.7 128.3v1.2M59.7 135.9v1.3M59.7 137.2h6.3"/>
<path d="M66 130.8h.1M66 137.2h.1M66 130.8v7.6M77.5 132.1h.1M77.5 133.3h.1M77.5 133.3h15.2M77.5 132.1h15.2M90.2 129.5h.1M90.2 127h.1M90.2 129.5h2.5M90.2 127v2.5"/>
</g>
<g fill="#f00" stroke="#f00" stroke-width=".13">
<circle cx="165.1" cy="47" r=".23"/>
<circle cx="174" cy="47" r=".23"/>
<circle cx="172.7" cy="50.8" r=".23"/>
<circle cx="156.2" cy="55.9" r=".23"/>
<circle cx="174" cy="67.3" r=".23"/>
<circle cx="30.5" cy="24.1" r=".23"/>
<circle cx="81.3" cy="22.8" r=".23"/>
<circle cx="76.2" cy="22.8" r=".23"/>
<circle cx="83.8" cy="22.8" r=".23"/>
<circle cx="86.3" cy="22.8" r=".23"/>
<circle cx="88.9" cy="22.8" r=".23"/>
<circle cx="91.4" cy="22.8" r=".23"/>
<circle cx="30.5" cy="25.4" r=".23"/>
<circle cx="76.2" cy="24.1" r=".23"/>
<circle cx="76.2" cy="25.4" r=".23"/>
<circle cx="30.5" cy="27.9" r=".23"/>
<circle cx="86.3" cy="33" r=".23"/>
<circle cx="88.9" cy="33" r=".23"/>
<circle cx="30.5" cy="33" r=".23"/>
<circle cx="81.3" cy="33" r=".23"/>
<circle cx="76.2" cy="33" r=".23"/>
<circle cx="83.8" cy="33" r=".23"/>
<circle cx="91.4" cy="33" r=".23"/>
<circle cx="91.4" cy="43.2" r=".23"/>
<circle cx="101.6" cy="43.2" r=".23"/>
<circle cx="91.4" cy="50.8" r=".23"/>
<circle cx="86.3" cy="59.7" r=".23"/>
<circle cx="105.4" cy="59.7" r=".23"/>
<circle cx="88.9" cy="68.6" r=".23"/>
<circle cx="78.7" cy="76.2" r=".23"/>
<circle cx="105.4" cy="66" r=".23"/>
<circle cx="30.5" cy="134.6" r=".23"/>
<circle cx="24.1" cy="133.3" r=".23"/>
<circle cx="24.1" cy="123.2" r=".23"/>
<circle cx="174" cy="41.9" r=".23"/>
<circle cx="174" cy="25.4" r=".23"/>
<circle cx="163.8" cy="25.4" r=".23"/>
<circle cx="59.7" cy="128.2" r=".23"/>
<circle cx="66" cy="137.1" r=".23"/>
<circle cx="66" cy="118.1" r=".23"/>
<circle cx="172.7" cy="52" r=".23"/>
<circle cx="172.7" cy="53.3" r=".23"/>
<circle cx="174" cy="77.4" r=".23"/>
<circle cx="165.1" cy="94" r=".23"/>
<circle cx="174" cy="87.6" r=".23"/>
<circle cx="180.3" cy="77.4" r=".23"/>
<circle cx="186.7" cy="77.4" r=".23"/>
<circle cx="186.7" cy="87.6" r=".23"/>
<circle cx="180.3" cy="87.6" r=".23"/>
</g>
<g font-size="1.1">
<text x="74.9" y="17.6">VCC_MCU</text>
<text x="41" y="22.6">23</text>
<text x="41" y="23.8">35</text>
<text x="53.3" y="19.5">STM32F401CCU6</text>
<text x="55.5" y="18.2">U0501A</text>
<text x="69.5" y="22.6">24</text>
<text x="69.5" y="23.8">36</text>
<text x="166.4" y="23.3">R0512</text>
<text x="172.7" y="22.7">VCC_MCU</text>
<text x="35.6" y="29">VCC_MCU</text>
<text x="41" y="25.1">47</text>
<text x="41.7" y="27.6">8</text>
<text x="69.5" y="27.6">9</text>
<text x="69.5" y="25.1">48</text>
<text x="81.7" y="24.1" transform="rotate(90 81.7 24.1)">C0505 100nF/50V</text>
<text x="84.3" y="24.1" transform="rotate(90 84.3 24.1)">C0501 100nF/50V</text>
<text x="86.8" y="24.1" transform="rotate(90 86.8 24.1)">C0502 100nF/50V</text>
<text x="89.4" y="24.1" transform="rotate(90 89.4 24.1)">C0503 100nF/50V</text>
<text x="91.9" y="24.1" transform="rotate(90 91.9 24.1)">C0506 4.7uF/6.3V</text>
<text x="94.4" y="24.1" transform="rotate(90 94.4 24.1)">C0504 4.7uF/6.3V</text>
<text x="157.7" y="24.9">LCD_PWR_EN</text>
<text x="166.4" y="28.5">100k</text>
<text x="34.3" y="35.4">C0507</text>
<text x="41" y="32.7">22</text>
<text x="41.7" y="30.2">1</text>
<text x="69.5" y="30.2">49</text>
<text x="177.3" y="30.3">Q0501</text>
<text x="177.3" y="31.8">AO3401</text>
<text x="34.3" y="36.7">4.7uF/6.3V</text>
<text x="96.5" y="39.8">C0508</text>
<text x="96.5" y="41.7">NC</text>
<text x="167.6" y="39.2">C0512</text>
<text x="167.6" y="40.5">100nF/50V</text>
<text x="87.6" y="46.8">X0502</text>
<text x="96.5" y="47.5">C0509</text>
<text x="167.6" y="44.3">C0516</text>
<text x="167.6" y="45.6">100nF/50V</text>
<text x="180.3" y="47.6">J0501</text>
<text x="15.2" y="53">3V</text>
<text x="53.3" y="51.3">STM32F401CCU6</text>
<text x="55.5" y="50">U0501B</text>
<text x="85.1" y="48.1">32.768K</text>
<text x="96.5" y="53.2">C0510</text>
<text x="96.5" y="49.4">NC</text>
<text x="154.9" y="51.9">VCC_5V</text>
<text x="162.8" y="50.5">BACKLIGHT-</text>
<text x="177.5" y="50.5">1</text>
<text x="177.5" y="51.8">2</text>
<text x="177.5" y="53">3</text>
<text x="24.4" y="59.2">LCD_CSX</text>
<text x="24.4" y="56.7">LCD_PWR_EN</text>
<text x="25.4" y="54.4">R0510</text>
<text x="33" y="54.4">NM-0R</text>
<text x="39.8" y="54.3">10</text>
<text x="39.8" y="55.6">11</text>
<text x="39.8" y="56.9">12</text>
<text x="39.8" y="58.1">13</text>
<text x="39.8" y="59.4">14</text>
<text x="70.7" y="54.3">2</text>
<text x="70.7" y="55.6">3</text>
<text x="70.7" y="56.9">4</text>
<text x="70.7" y="59.4">5</text>
<text x="91.2" y="59.4">1</text>
<text x="92.7" y="58.3">X0501</text>
<text x="96.5" y="54.4">TBD</text>
<text x="101.2" y="59.4">4</text>
<text x="148.6" y="58.3">C0513</text>
<text x="148.6" y="59.5">4.7uF/6.3V</text>
<text x="162.8" y="55.6">BACKLIGNT+</text>
<text x="162.8" y="59.2">LCD_SDO</text>
<text x="177.5" y="54.3">4</text>
<text x="177.5" y="55.6">5</text>
<text x="177.5" y="56.9">6</text>
<text x="177.5" y="58.1">7</text>
<text x="177.5" y="59.4">8</text>
<text x="24.4" y="61.8">LCD_SDO</text>
<text x="24.4" y="63">LCD_SDI</text>
<text x="24.4" y="60.5">LCD_SCL</text>
<text x="39.8" y="60.7">15</text>
<text x="39.8" y="61.9">16</text>
<text x="39.8" y="63.2">17</text>
<text x="39.8" y="64.5">29</text>
<text x="39.8" y="65.7">30</text>
<text x="70.7" y="60.7">6</text>
<text x="70.7" y="63.2">7</text>
<text x="70.7" y="65.7">44</text>
<text x="76.5" y="63">NRST_MCU</text>
<text x="91.2" y="60.7">2</text>
<text x="92.7" y="63.3">24M-20pF-10PPM</text>
<text x="92.7" y="64.6">osccc250x320x110n</text>
<text x="101.2" y="60.7">3</text>
<text x="162.8" y="60.5">LCD_SDI</text>
<text x="162.8" y="61.8">LCD_CSX</text>
<text x="162.8" y="63">LCD_D/CX</text>
<text x="162.8" y="64.3">LCD_SCL</text>
<text x="162.8" y="65.6">LCD_RESET</text>
<text x="176.9" y="61.9">10</text>
<text x="176.9" y="63.2">11</text>
<text x="176.9" y="64.5">12</text>
<text x="176.9" y="65.7">13</text>
<text x="177.5" y="60.7">9</text>
<text x="24.4" y="70.7">SWDIO_MCU</text>
<text x="24.4" y="71.9">SWCLK_MCU</text>
<text x="39.8" y="67">31</text>
<text x="39.8" y="68.3">32</text>
<text x="39.8" y="69.6">33</text>
<text x="39.8" y="70.8">34</text>
<text x="94" y="68.4">C0511 TBD</text>
<text x="176.9" y="67">14</text>
<text x="180.1" y="71.5">FPC_14p</text>
<text x="39.8" y="75.9">18</text>
<text x="39.8" y="77.2">19</text>
<text x="39.8" y="72.1">37</text>
<text x="39.8" y="73.4">38</text>
<text x="164.1" y="77.2">BACKLIGHT-</text>
<text x="39.8" y="78.4">20</text>
<text x="39.8" y="79.7">39</text>
<text x="39.8" y="81">40</text>
<text x="39.8" y="82.3">41</text>
<text x="39.8" y="83.5">42</text>
<text x="80" y="81.1">R0501</text>
<text x="80" y="82.4">100k</text>
<text x="175.3" y="82.4">R0503</text>
<text x="175.3" y="83.9">10K</text>
<text x="181.6" y="82.4">R0504</text>
<text x="181.6" y="83.9">10K</text>
<text x="188" y="82.4">R0505</text>
<text x="188" y="83.9">10K</text>
<text x="194.3" y="82.4">R0506</text>
<text x="194.3" y="83.9">10K</text>
<text x="24.4" y="88.4">LCD_D/CX</text>
<text x="39.8" y="88.6">21</text>
<text x="39.8" y="89.9">25</text>
<text x="39.8" y="84.8">43</text>
<text x="39.8" y="86.1">45</text>
<text x="39.8" y="87.3">46</text>
<text x="24.4" y="91">LCD_RESET</text>
<text x="39.8" y="91.1">26</text>
<text x="39.8" y="92.4">27</text>
<text x="39.8" y="93.7">28</text>
<text x="177.8" y="92.5">Q0502</text>
<text x="177.8" y="93.8">AO3402</text>
<text x="166.4" y="98.9">R0502</text>
<text x="166.4" y="100.2">100k</text>
<text x="59.9" y="117.6">NRST_MCU</text>
<text x="69.8" y="116.7">C0517</text>
<text x="22.9" y="120.5">VCC_MCU</text>
<text x="69.8" y="120.5">100nF/50V</text>
<text x="88.9" y="125.6">VCC_MCU</text>
<text x="25.4" y="126.8">R0508</text>
<text x="25.4" y="128.1">4.7k</text>
<text x="31.7" y="126.8">R0509</text>
<text x="31.7" y="128.1">4.7k</text>
<text x="61" y="131.9">R0513</text>
<text x="69.8" y="126.8">Q0503</text>
<text x="69.8" y="128.1">AO3402</text>
<text x="77.7" y="131.6">SWDIO_MCU</text>
<text x="95.2" y="129.4">TP0505</text>
<text x="95.2" y="131.9">TP0502</text>
<text x="61" y="133.4">10K</text>
<text x="77.7" y="132.9">SWCLK_MCU</text>
<text x="95.2" y="133.2">TP0503</text>
<text x="162.9" y="139.4">Title</text>
<text x="162.9" y="143.2">Size</text>
<text x="168" y="143.2">Document Number</text>
<text x="168" y="140.7">Miaowang-Board</text>
<text x="204.9" y="143.2">Rev</text>
<text x="162.9" y="147">Date:</text>
<text x="164.2" y="144.5">A3</text>
<text x="168" y="144.5">&lt;Doc&gt;</text>
<text x="169.5" y="147">Wednesday, July 05, 2023</text>
<text x="188.3" y="147">Sheet</text>
<text x="194.7" y="147">5</text>
<text x="198.5" y="147">of</text>
<text x="202.3" y="147">11</text>
<text x="206.1" y="144.5">V2.1</text>
</g>
<g font-size="1.1" fill="#00c">
<text x="43.8" y="23.4">VSS</text>
<text x="65.5" y="23.4">VDD</text>
<text x="43.8" y="28.5">VSSA/VREF-</text>
<text x="43.8" y="24.7">VSS_1</text>
<text x="43.8" y="26">VSS_2</text>
<text x="60.7" y="28.5">VDDA/VREF+</text>
<text x="64.3" y="24.7">VDD_1</text>
<text x="64.3" y="26">VDD_2</text>
<text x="43.8" y="31">VBAT</text>
<text x="43.8" y="33.6">VCAP_1</text>
<text x="64.9" y="31">EPAD</text>
<text x="179.7" y="51.4">1</text>
<text x="179.7" y="52.6">2</text>
<text x="179.7" y="53.9">3</text>
<text x="42.5" y="55.2">PA0</text>
<text x="42.5" y="56.4">PA1</text>
<text x="42.5" y="57.7">PA2</text>
<text x="42.5" y="59">PA3</text>
<text x="59.2" y="57.7">PC15-OSC32_OUT</text>
<text x="60.5" y="56.4">PC14-OSC32_IN</text>
<text x="66.4" y="55.2">PC13</text>
<text x="179.7" y="55.2">4</text>
<text x="179.7" y="56.4">5</text>
<text x="179.7" y="57.7">6</text>
<text x="179.7" y="59">7</text>
<text x="42.5" y="60.2">PA4 SPI1_CS</text>
<text x="42.5" y="61.5">PA5 SPI1_SCLK</text>
<text x="42.5" y="62.8">PA6 SPI1_MISO</text>
<text x="42.5" y="64.1">PA7 SPI1_MOSI</text>
<text x="42.5" y="65.3">PA8</text>
<text x="62.4" y="60.2">PH0-OSC_IN</text>
<text x="66.1" y="64.1">NRST</text>
<text x="67.1" y="61.5">PH1</text>
<text x="93.3" y="60.2">XIN</text>
<text x="93.3" y="61.5">GND1XOUT</text>
<text x="96.5" y="60.2">GND2</text>
<text x="179.7" y="62.8">10</text>
<text x="179.7" y="64.1">11</text>
<text x="179.7" y="65.3">12</text>
<text x="179.7" y="60.2">8</text>
<text x="179.7" y="61.5">9</text>
<text x="42.5" y="66.6">PA9</text>
<text x="42.5" y="67.9">PA10</text>
<text x="42.5" y="69.1">PA11</text>
<text x="42.5" y="70.4">PA12</text>
<text x="42.5" y="71.7">PA13</text>
<text x="65.4" y="66.6">BOOT0</text>
<text x="179.7" y="66.6">13</text>
<text x="179.7" y="67.9">14</text>
<text x="42.5" y="76.8">PB0</text>
<text x="42.5" y="72.9">PA14</text>
<text x="42.5" y="74.2">PA15</text>
<text x="42.5" y="78">PB1</text>
<text x="42.5" y="79.3">PB2</text>
<text x="42.5" y="80.6">PB3</text>
<text x="42.5" y="81.8">PB4</text>
<text x="42.5" y="83.1">PB5</text>
<text x="42.5" y="89.5">PB10</text>
<text x="42.5" y="84.4">PB6</text>
<text x="42.5" y="85.6">PB7</text>
<text x="42.5" y="86.9">PB8</text>
<text x="42.5" y="88.2">PB9</text>
<text x="42.5" y="90.7">PB12</text>
<text x="42.5" y="92">PB13</text>
<text x="42.5" y="93.3">PB14</text>
<text x="42.5" y="94.5">PB15</text>
</g>
<g font-size="1.1" fill="#f00">
<text x="8.1" y="55">[5,6,11]</text>
<text x="14.7" y="55">LCD_BL_PWM</text>
<text x="6.6" y="65.4">[4]</text>
<text x="10.5" y="65.4">WS2812_OUT_STM32</text>
<text x="9.1" y="66.6">[6]</text>
<text x="9.5" y="70.2">[4]</text>
<text x="11.8" y="69.2">UART_KBRD_RXD</text>
<text x="12.2" y="70.2">UART_KBRD_TXD</text>
<text x="13.1" y="66.6">MCU_UART_TX</text>
<text x="13.5" y="67.7">MCU_UART_RX</text>
<text x="87.9" y="76.5">STM32_BOOT</text>
<text x="97.8" y="76.5">[6]</text>
<text x="7.9" y="80.6">[5]</text>
<text x="11.8" y="80.6">SUB_SCREEN_DIM</text>
<text x="12.1" y="82.9">[8]</text>
<text x="16" y="82.9">IP2368_INT</text>
<text x="8.1" y="84.4">[5,8]</text>
<text x="8.1" y="85.7">[5,8]</text>
<text x="13.1" y="84.4">MCU_I2C1_SCL</text>
<text x="13.1" y="85.7">MCU_I2C1_SDA</text>
<text x="145" y="94.3">[5]</text>
<text x="149" y="94.3">SUB_SCREEN_DIM</text>
<text x="42.5" y="128.6">[6]</text>
<text x="46.5" y="128.6">STM32_NRST</text>
<text x="4.3" y="133.9">[5,8]</text>
<text x="4.3" y="135.2">[5,8]</text>
<text x="9.3" y="133.9">MCU_I2C1_SCL</text>
<text x="9.3" y="135.2">MCU_I2C1_SDA</text>
</g>
<g font-size=".9">
<text x="22" y=".9">5</text>
<text x="63.4" y=".9">4</text>
<text x="104.9" y=".9">3</text>
<text x="146.4" y=".9">2</text>
<text x="187.9" y=".9">1</text>
<text x=".3" y="20.3">D</text>
<text x="209" y="20.3">D</text>
<text x=".3" y="56.7">C</text>
<text x="209" y="56.7">C</text>
<text x=".3" y="93.2">B</text>
<text x="209" y="93.2">B</text>
<text x=".3" y="129.7">A</text>
<text x="209" y="129.7">A</text>
<text x="22" y="148.1">5</text>
<text x="63.4" y="148.1">4</text>
<text x="104.9" y="148.1">3</text>
<text x="146.4" y="148.1">2</text>
<text x="187.9" y="148.1">1</text>
</g>
</svg>
